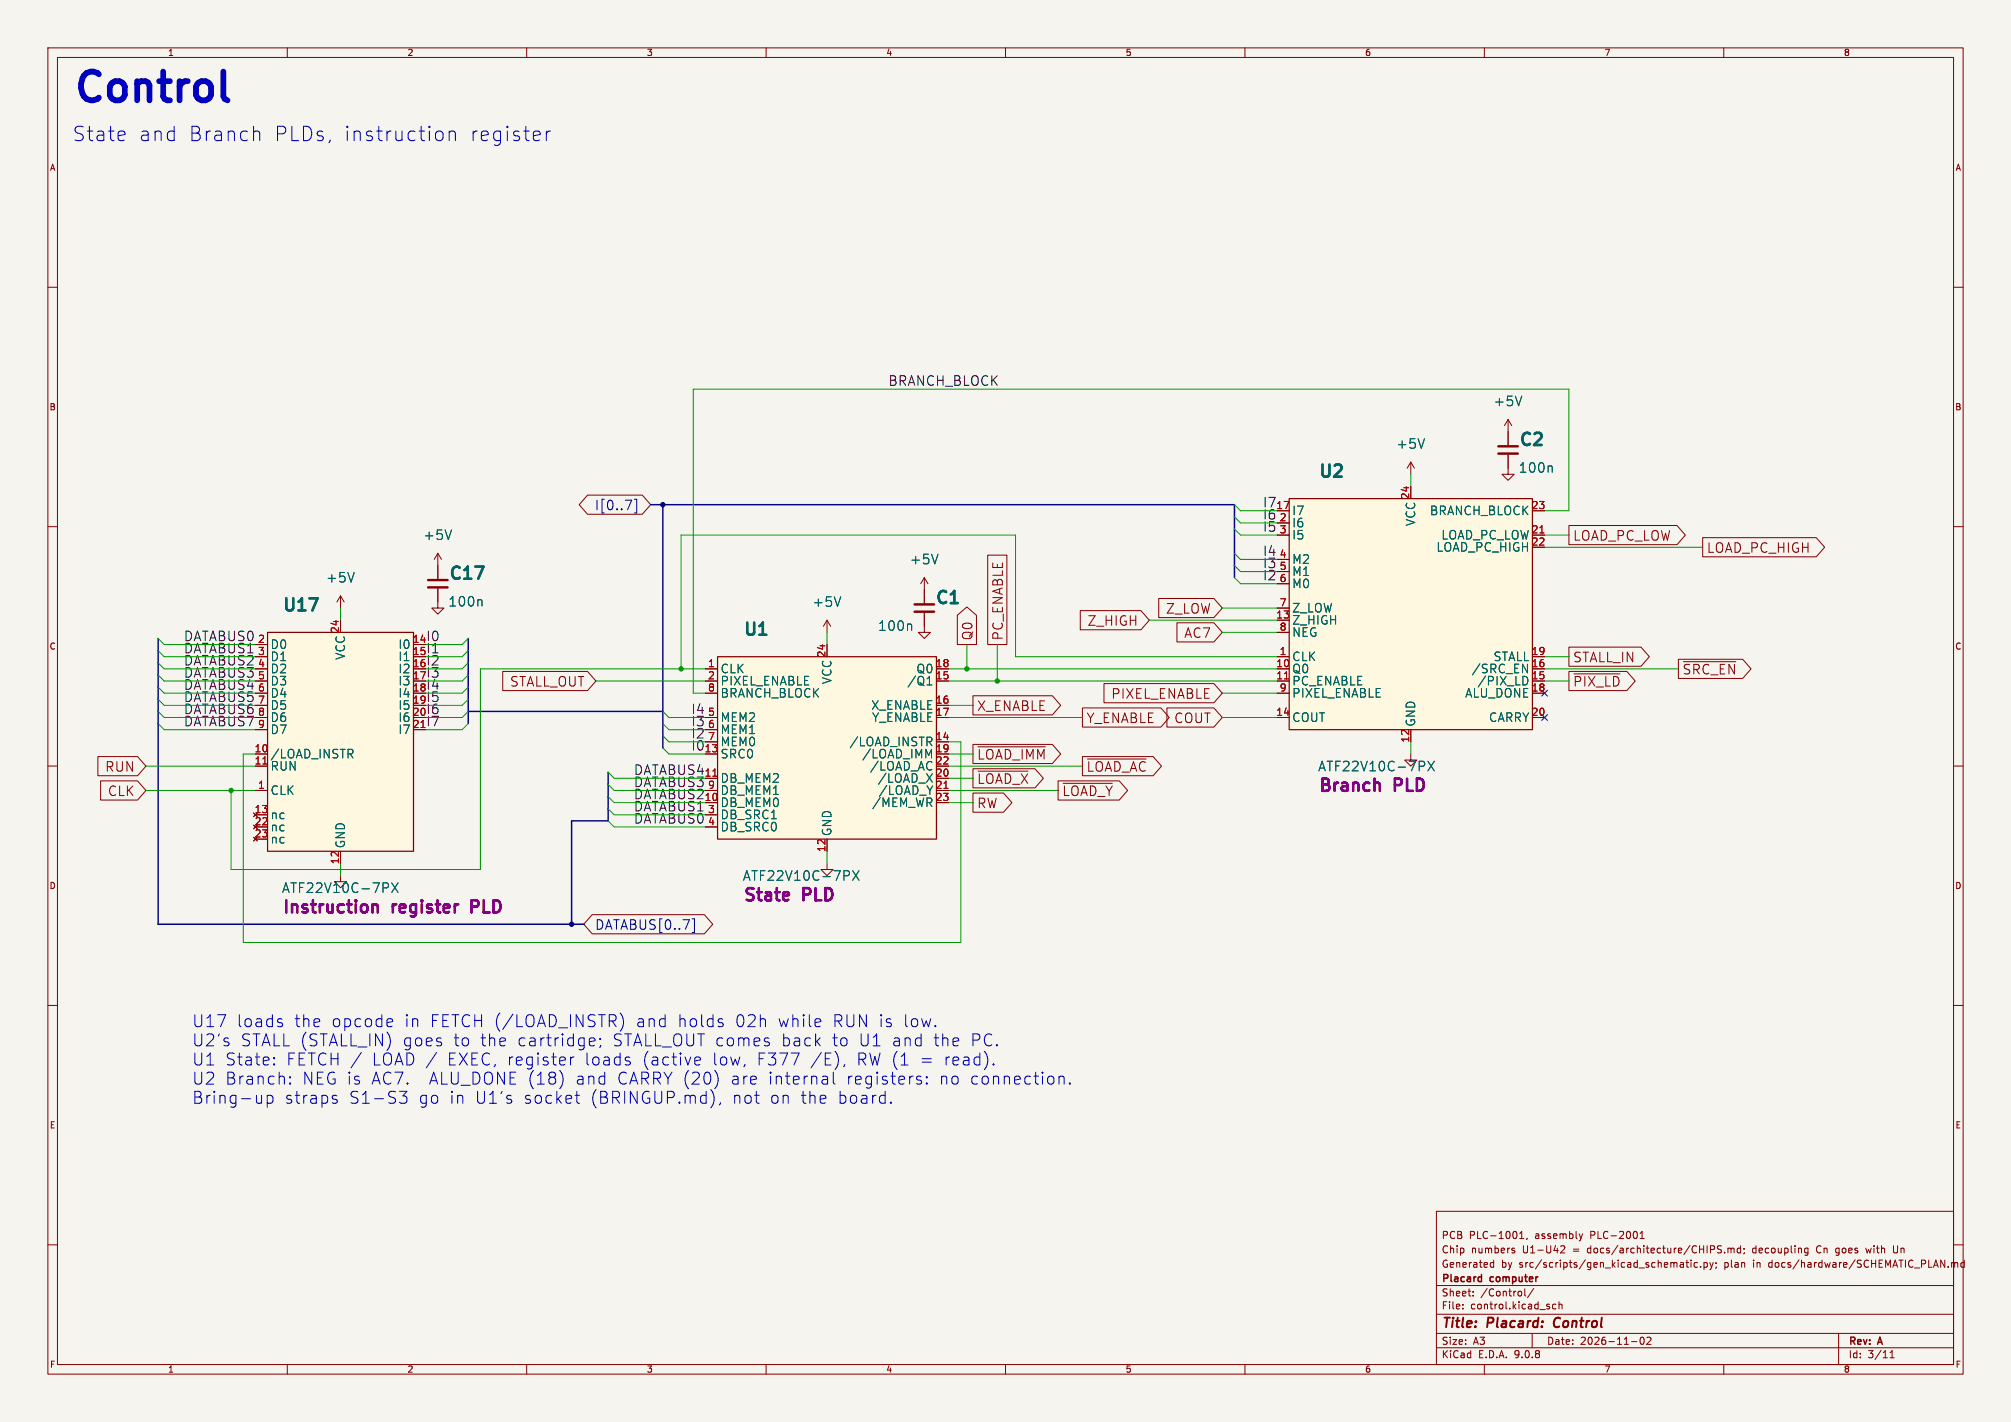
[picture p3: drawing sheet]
<svg xmlns="http://www.w3.org/2000/svg" width="420mm" height="297mm" viewBox="0 0 420 297" stroke-linecap="round" stroke-linejoin="round" font-family="sans-serif">
<path d="M0 0h420v297h-420z" fill="#f5f4ef" stroke="#f5f4ef" stroke-width=".21"/>
<g fill="none" stroke="#840000" stroke-width=".21">
<path d="M10 10h400v277h-400zM12 12h396v273h-396zM60 10v2M110 10v2M160 10v2M210 10v2M260 10v2M310 10v2M360 10v2M10 60h2M408 60h2M294.6 96.5l-.7 1.3"/>
<path d="M294.6 96.5l.8 1.3M294.6 96.5v2.6M315 95v4.1h1.2l-1.2 1.2-1.3-1.2h1.3M315 87.6l-.8 1.3M315 87.6l.7 1.3M315 87.6v5.4M10 110h2M408 110h2M10 160h2M408 160h2M172.7 180.3v1.3h1.3l-1.3 1.3-1.3-1.3h1.3M10 210h2"/>
<path d="M408 210h2M300 253h108v32h-108zM317.4 258.7h.8M317.4 257.6l.4-.4v1.5M318.9 258.6l-.1 .3M329.8 257.7l.4 1M330.2 258.7l-.2 .3M330.5 257.7l-.3 1M342.5 258.7h.9M342.5 257.6l.4-.4v1.5M10 260h2M300 278.5h108"/>
<path d="M300 274.5h108M300 268.5h108M305.5 273.2v.2M305.5 272.5v.1M307.7 270.5v.2M307.7 269.8v.1M311.4 264.6h.5M311.4 263.8h.5M311.9 263.2v1.5M315.9 261.2l.4 .1 .1 .2-.2 .2h-.3M315.9 260.7l.4 .1M318.4 269.2v1.3l.3 .2"/>
<path d="M320 278.5v3M320.3 269.1l-1.3 1.9M324.9 272.5l-.4-.1-.3 .3 .2 .6h.5M325.6 272.5l.2-.1 .4 .1v.9M325.6 271.9v1.5M325.9 260.3l.6-.1 .3 .4-.9 1.1h.9M342.7 279.4l.2-.1a.8 .8 0 0 1 .5 .7 .8 .8 0 0 1-.5 .8l-.2-.2-.2-.4zM343.9 279.4l.6-.1 .3 .4-.9 1.1h.9M351.1 263.7h.3l.2 .2v.8M351.6 264.6l-.5 .1M351.6 264l-.5 .1M352.1 263.7h.6"/>
<path d="M352.3 263.2v1.3l.4 .2M353.2 263.2v.1M353.2 263.7v1M354.5 263.8l-.4-.1-.3 .3 .1 .6h.6M355.2 264.5v.2M355.9 263.8l.4-.1 .3 .3-.2 .6h-.5M355.9 263.7v1.5M357.1 263.7l.3 1M357.4 264.7l-.3 .5M357.8 263.7l-.4 1M358.4 263.8v.1M358.4 264.6l-.1 .3"/>
<path d="M358.9 260.2l.6 .1M359.2 261l.3 .3-.3 .4M360.2 261.5v.2M360.9 260.8l.4-.1 .2 .2M360.9 260.7v1M361.5 260.9l.2-.2 .4 .1 .1 .9M361.5 260.9v.8M363.5 260.8l-.4-.1-.3 .3 .1 .6h.6M363.5 260.2v1.5M364.2 260.8v.1M364.3 261.6l-.1 .3M377 261.6h.6"/>
<path d="M377 260.8h.6M377.6 260.7v1.2l-.2 .2-.3 .1M383.4 260.8v.7M384 278.5v6.5M389.7 260.7l.2 1M395.4 260.2v1.2l.2 .2 .4 .1M407.6 263.8l.4-.1 .2 .2M407.6 263.7v1M408 260h2M408.2 263.9l.2-.2 .4 .1 .1 .9M408.2 263.9v.8M410.2 263.8l-.4-.1-.3 .3 .2 .6h.5"/>
<path d="M410.2 263.2v1.5M60 285v2M110 285v2M160 285v2M210 285v2M260 285v2M300 281.5h108M310 285v2M340.7 280.2h1.2M360 285v2M394.7 283.6h.9M394.7 282.5l.5-.4v1.5"/>
</g>
<path d="M324.8 275.5l-.3 .8 .3 .8" fill="none" stroke="#840000" stroke-width=".4"/>
<path d="M309 266.7l.4 .1M309.4 266.2v1.5M309.4 267.6l-.4 .1" fill="none" stroke="#840000" stroke-width=".3"/>
<path d="M312.9 93.2h4.1M312.9 94.7h4.1" fill="none" stroke="#840000" stroke-width=".51"/>
<path d="M324.1 97.4l.1 1.2" fill="none" stroke="#006464" stroke-width=".21"/>
<path d="M149.9 137.2h45.7v38.1h-45.7z" fill="#fff8e1"/>
<path d="M149.9 137.2h45.7v38.1h-45.7z" fill="none" stroke="#840000" stroke-width=".25"/>
<path d="M147.3 139.7h2.6M147.3 142.2h2.6M147.3 144.8h2.6M147.3 149.9h2.6M147.3 152.4h2.6M147.3 154.9h2.6M294.6 157.5v1.3h1.3l-1.3 1.2-1.2-1.2h1.2M147.3 162.6h2.6M147.3 165.1h2.6M147.3 170.2h2.6M147.3 172.7h2.6M195.6 165.1h2.5" fill="none" stroke="#840000" stroke-width=".21"/>
<path d="M148.9 162.1h.8M197.1 164.7h.9" fill="none" stroke="#a90000" stroke-width=".21"/>
<path d="M193.6 143.1h1M194 154.9l.6 .9M194.1 141.3v1.8M194.5 154.1v.6M178.1 181.9l1.3 2M179.4 181.9l-1.3 2" fill="none" stroke="#006464" stroke-width=".21"/>
<path d="M164.6 186.5l.2 .4-1.2 .3" fill="none" stroke="#840084" stroke-width=".51"/>
<path d="M269.2 104.1h50.8v48.3h-50.8z" fill="#fff8e1"/>
<path d="M269.2 104.1h50.8v48.3h-50.8z" fill="none" stroke="#840000" stroke-width=".25"/>
<g fill="none" stroke="#840000" stroke-width=".21">
<path d="M266.7 109.2h2.5M266.7 111.8h2.5M266.7 116.8h2.5M266.7 119.4h2.5M320 111.8h2.6M172.7 129.5l-.7 1.3M172.7 129.5l.8 1.3M172.7 129.5v2.6M193 128v4.1h1.3l-1.3 1.3-1.2-1.3h1.2M193 120.7l-.7 1.2M193 120.7l.8 1.2M193 120.7v5.3"/>
<path d="M266.7 121.9h2.5M266.7 127h2.5M266.7 132.1h2.5M266.7 137.2h2.5M266.7 142.2h2.5M266.7 144.8h2.5"/>
</g>
<path d="M321.6 111.3h.9M268.3 141.8h.8" fill="none" stroke="#a90000" stroke-width=".21"/>
<path d="M190.3 130.4l.1 1.3M318 138.7l1 1.8v-1.8M298.2 159l1.3 2M299.5 159l-1.3 2M318.7 141.4a1.02 1.02 0 0 1-.2 1.7" fill="none" stroke="#006464" stroke-width=".21"/>
<path d="M191 126.2h4.1M191 127.8h4.1" fill="none" stroke="#840000" stroke-width=".51"/>
<path d="M55.9 132.1h30.5v45.7h-30.5z" fill="#fff8e1"/>
<path d="M55.9 132.1h30.5v45.7h-30.5z" fill="none" stroke="#840000" stroke-width=".25"/>
<g fill="none" stroke="#840000" stroke-width=".21">
<path d="M315 90.2v2.8M315 95v2.8M91.4 115.6l-.7 1.2M91.4 115.6l.8 1.2M91.4 115.6v5.3M122.7 103.4h11.4l1.8 2-1.8 2h-11.4l-1.7-2zM206.3 115.9h4v18.7h-4zM266.7 109.2h2.5M266.7 111.8h2.5M266.7 116.8h2.5M266.7 119.4h2.5M320 111.8h2.6"/>
<path d="M327.7 109.8h22.5l1.8 2-1.8 2h-22.5zM355.6 112.3h23.7l1.8 2-1.8 2h-23.7zM53.3 134.6h2.6M53.3 137.2h2.6M53.3 139.7h2.6M71.1 124.5l-.7 1.2M71.1 124.5l.8 1.2M71.1 124.5v2.5M91.4 122.9v4.1h1.3l-1.3 1.3-1.2-1.3h1.2M147.3 139.7h2.6M193 123.2v2.8M193 128v2.8"/>
<path d="M199.9 128.5l2-1.7 2 1.7v6.1h-4zM225.6 127.5h12.7l1.7 2-1.7 2h-12.7zM242 125h11.5l1.8 2-1.8 2h-11.5zM245.8 130.1h7.7l1.8 2-1.8 2h-7.7zM266.7 137.2h2.5M266.7 121.9h2.5M266.7 127h2.5M266.7 132.1h2.5M327.7 135.2h15l1.8 2-1.8 2h-15zM350.5 137.7h13.5l1.7 2-1.7 2h-13.5zM351.6 138.2h10.9M20.4 158h8.3l1.8 2-1.8 2h-8.3z"/>
<path d="M53.3 142.2h2.6M53.3 144.8h2.6M53.3 147.3h2.6M53.3 149.9h2.6M53.3 152.4h2.6M86.4 152.4h2.5M105 140.2h17.7l1.8 2-1.8 2h-17.7zM147.3 142.2h2.6M147.3 144.8h2.6M147.3 149.9h2.6M147.3 152.4h2.6M147.3 154.9h2.6"/>
<path d="M203.2 155.5h16.6l1.7 2-1.7 2h-16.6zM203.2 145.3h16.6l1.7 2-1.7 2h-16.6zM204.3 156h14M226.1 158h14.7l1.8 2-1.8 2h-14.7zM226.1 147.9h16.3l1.8 2-1.8 2h-16.3zM227.1 158.5h12.3M230.6 142.8h22.9l1.8 2-1.8 2h-22.9zM243.7 147.9h9.8l1.8 2-1.8 2h-9.8zM266.7 142.2h2.5M266.7 144.8h2.5M327.7 140.2h12.1l1.7 2-1.7 2h-12.1zM328.7 140.7h9.6"/>
<path d="M21 163.1h7.7l1.8 2-1.8 2h-7.7zM53.3 160h2.6M53.3 165.1h2.6M147.3 165.1h2.6M147.3 162.6h2.6M147.3 170.2h2.6M147.3 172.7h2.6M195.6 165.1h2.5M203.2 165.6h6.4l1.7 2-1.7 2h-6.4zM203.2 160.6h13l1.7 2-1.7 2h-13zM204.3 161.1h10.4M221 163.1h12.7l1.8 2-1.8 2h-12.7z"/>
<path d="M222 163.6h10.3M71.1 182.9v1.3h1.3l-1.3 1.2-1.3-1.2h1.3M123.7 191h23.4l1.8 2-1.8 2h-23.4l-1.8-2z"/>
</g>
<g fill="none" stroke="#006464" stroke-width=".21">
<path d="M324.1 97.4l.1 1.2M100.6 125.3l.1 1.3M190.3 130.4l.1 1.3M318 138.7l1 1.8v-1.8M73.1 157.4l.6 .9M73.5 156.6l.2 .2-.2 .6M193.6 143.1h1M194 154.9l.6 .9M194.1 141.3v1.8M194.5 154.1v.6M298.2 159l1.3 2M299.5 159l-1.3 2"/>
<path d="M318.7 141.4a1.02 1.02 0 0 1-.2 1.7M81.8 184.4l1.3 2M83.1 184.4l-1.3 2M178.1 181.9l1.3 2M179.4 181.9l-1.3 2"/>
</g>
<path d="M321.6 111.3h.9M54.9 159.6h.9M87.9 152h.9M268.3 141.8h.8M148.9 162.1h.8M197.1 164.7h.9" fill="none" stroke="#a90000" stroke-width=".21"/>
<path d="M64.6 125h1.7l-1.1 2.5" fill="none" stroke="#006464" stroke-width=".51"/>
<path d="M77.9 189l.3-.1 .6 .1 .1 1.6M164.6 186.5l.2 .4-1.2 .3" fill="none" stroke="#840084" stroke-width=".51"/>
<path d="M89.4 121.2h4.1M89.4 122.7h4.1" fill="none" stroke="#840000" stroke-width=".51"/>
<path d="M132.5 104.3h.5v2.8h-.5M322 149.3l1.2 1.2M322 144.2l1.2 1.2M323.2 149.3l-1.2 1.2M323.2 144.2l-1.2 1.2M144.6 191.9h.4v2.9h-.4" fill="none" stroke="#000084" stroke-width=".21"/>
<path d="M135.9 105.4h121.9v15.3M138.4 105.4v50.8M33 133.4v59.6h88.9M97.8 133.4v17.7M97.8 148.6h40.6M127 161.3v10.2h-7.6v21.5" fill="none" stroke="#000084" stroke-width=".3"/>
<g fill="none" stroke="#009600" stroke-width=".21">
<path d="M294.6 99.1v2.5M257.8 110.5l1.3 1.3h7.6M257.8 115.6l1.3 1.2h7.6M257.8 108l1.3 1.2h7.6M257.8 105.4l1.3 1.3h7.6M257.8 118.1l1.3 1.3h7.6M322.6 111.8h5.1M322.6 106.7h5.1v-25.4h-182.9v63.5h2.5M322.6 114.3h33M33 138.4l1.3 1.3h19M33 135.9l1.3 1.3h19M33 133.4l1.3 1.2h19"/>
<path d="M71.1 127v2.5M97.8 138.4l-1.3 1.3h-7.6M97.8 135.9l-1.3 1.3h-7.6M97.8 133.4l-1.3 1.2h-7.6M147.3 139.7h-47v41.9h-52v-16.5M172.7 132.1v2.5M198.1 139.7h68.6M201.9 134.6v5.1M208.3 134.6v7.6M240 129.5h26.7M255.3 132.1h11.4M255.3 127h11.4"/>
<path d="M257.8 120.7l1.3 1.2h7.6M266.7 137.2h-54.6v-25.4h-69.9v27.9M322.6 139.7h27.9M322.6 137.2h5.1M33 148.6l1.3 1.3h19M33 141l1.3 1.2h19M33 146.1l1.3 1.2h19M33 143.5l1.3 1.3h19M33 151.1l1.3 1.3h19M97.8 148.6l-1.3 1.3h-7.6M97.8 141l-1.3 1.2h-7.6M97.8 146.1l-1.3 1.2h-7.6"/>
<path d="M97.8 143.5l-1.3 1.3h-7.6M97.8 151.1l-1.3 1.3h-7.6M124.5 142.2h22.8M138.4 153.7l1.3 1.2h7.6M138.4 156.2l1.3 1.3h7.6M138.4 148.6l1.3 1.3h7.6M138.4 151.1l1.3 1.3h7.6M198.1 154.9h2.6v42h-149.9v-39.4h2.5M198.1 157.5h5.1M198.1 149.9h28M198.1 142.2h68.6M198.1 147.3h5.1"/>
<path d="M255.3 149.9h11.4M255.3 144.8h11.4M294.6 154.9v2.6M322.6 142.2h5.1M30.5 165.1h22.8M30.5 160h22.8M127 161.3l1.3 1.3h19M127 166.4l1.3 1.2h19M127 163.8l1.3 1.3h19M127 168.9l1.3 1.3h19M127 171.5l1.3 1.2h19M172.7 177.8v2.5"/>
<path d="M198.1 162.6h5.1M198.1 167.6h5.1M198.1 165.1h22.9M198.1 160h28M71.1 180.3v2.6"/>
</g>
<g fill="none" stroke="#0000c2" stroke-width=".21">
<path d="M26 27.5l.1 .6-1.4 .3M53.4 27.4h.4l.4 .4v1.6M91.2 27.5a.81 .81 0 0 1 1.3 .4v.9a.81 .81 0 0 1-1.3 .4M93.8 27.7a.75 .75 0 0 1 1.3 .1v1.6M93.8 27.4v2M112.7 27.5l.1 .6-1.4 .3M114.1 27.4v2M115 27.4a.77 .77 0 0 0-.9 .5M58.3 213.6l.6 .1 .1 .4-.3 .3h-.5M58.3 212.8l.6 .1M75.5 219.8l-2.2 3.2M81.2 212.8l.7 .1 .1 .5-1.2 .2"/>
<path d="M81.9 214.3l-.7 .1M91.2 219.8l-2.2 3.2M123.1 217.6l1.2-.2-.2-.5-.7-.1-.3 .3 .1 1.2 .2 .1 .7-.1M125.3 216.9l.2 .1-.2 .1M125.3 216.9l-.1 .1 .1 .1M125.3 216.9v.2M125.5 218.3l-.3 .5M129.5 211.6a2.9 2.9 0 0 1 .1 3.7M150.3 212.8l.6 .1M150.3 213.6l.6 .1 .2 .4-.4 .3h-.5M159.7 212.9l.2 1.5M160 217.6l.6 .1 .1 .4-.4 .3h-.4"/>
<path d="M160 216.8l.6 .1M166.9 219.9l-1.1 2.5M170.6 212.8l.7 .1 .1 .5-1.2 .2M170.6 217.5l.7 .9M171.3 214.3l-.7 .1M171.3 216.8l-1 .9M195.3 214.2l.2 .1-.2 .1M195.3 214.2l-.1 .1 .1 .1M195.3 214.2v.2M200.1 216.9l.1 .5-1.2 .2M54.6 228.8v1.6M54.6 230.2l-.3 .2h-.4"/>
<path d="M55.8 228.9l.7-.1 .5 .4v.8l-.2 .3-.3 .1-.7-.1M55.8 228.8v2.5M57.2 222.2l.2 .1-.2 .1M57.2 222.2l-.1 .1 .1 .1M57.2 220.9v.2M57.2 222.2v.2M57.2 220.9l.2 .1-.2 .1M57.2 220.9l-.1 .1 .1 .1M60.6 226.2l.1 .1-.1 .1M60.6 226.2l-.1 .1 .1 .1M60.6 224.9v.2M60.6 226.2v.2"/>
<path d="M60.6 224.9l.1 .1-.1 .1M60.6 224.9l-.1 .1 .1 .1M69.7 229.6l.6 .1 .2 .4-.4 .3h-.5M69.7 228.8l.6 .1M85 227.9l-.9 1a.68 .68 0 0 1 .9 .5v.6l-.3 .3-.9 .1-.4-.2M106.8 229.7l.1 .3-.1 .3M117.5 224.7a2.98 2.98 0 0 1-.5 2.6M119.1 220.8v1.6M119.9 220.8a.64 .64 0 0 0-.8 .4M120.1 228.8h1M120.5 227.9v2.2l.1 .2 .5 .1M130.9 220.8l.6 .1"/>
<path d="M130.9 221.6l.6 .1 .1 .4-.3 .3h-.5M145.1 221.6l1.2-.2-.1-.5-.7-.1-.4 .3 .1 1.2 .3 .1 .7-.1M149 228.7a2.98 2.98 0 0 1-.4 2.6M149.7 224.3a2.92 2.92 0 0 1-.4 3.1M150.5 230.3l-.3 .5M155.6 222.3l-.3 .5M157.6 228.8h1M158.3 230.4h.3M172 224.8l.7 .1 .1 1.5M172.8 226.3l-.8 .1M172.8 225.4l-.8 .1M174 223.9v2.2l.4 .3"/>
<path d="M174.9 220.3a2.99 2.99 0 0 1 0 2.4M176.4 222.3l-.2 .5M186.1 230.2l.1 .1-.1 .1M186.1 230.2l-.2 .1 .2 .1M186.1 230.2v.2M188.2 222.4h1.4M192.4 224.9l-.6-.1-.4 .3 .1 .4 .9 .2 .1 .3-.1 .3-.3 .1-.7-.1M192.6 221.1h1.9M192.6 221.8h1.9M193.6 226.2l.1 .1-.1 .1M193.6 226.2l-.2 .1 .2 .1M193.6 224.9v.2"/>
<path d="M193.6 226.2v.2M193.6 224.9l.1 .1-.1 .1M193.6 224.9l-.2 .1 .2 .1M206.2 220.7l.1 .5-.1 1.1M207.5 222.2l.1 .1-.1 .1M207.5 222.2l-.1 .1 .1 .1M207.5 222.2v.2M221.2 225a.62 .62 0 0 1 1 .1v1.3M221.2 224.8v1.6M223.4 226.2l.2 .1-.2 .1M223.4 226.2l-.1 .1 .1 .1M223.4 226.2v.2"/>
</g>
<path d="M46.9 20.7l.6 .3" fill="none" stroke="#0000c2" stroke-width="1.2"/>
<g fill="#009600" stroke="#009600" stroke-width=".21">
<circle cx="48.3" cy="165.1" r=".46"/>
<circle cx="201.9" cy="139.7" r=".46"/>
<circle cx="142.2" cy="139.7" r=".46"/>
<circle cx="208.3" cy="142.2" r=".46"/>
</g>
<g fill="#000084" stroke="#000084" stroke-width=".21">
<circle cx="138.4" cy="105.4" r=".46"/>
<circle cx="119.4" cy="193" r=".46"/>
</g>
<text font-size="8.4" fill="#0000c2" x="15" y="21.8">Control</text>
<g font-size="4.2" fill="#0000c2">
<text x="15" y="29.8">State</text>
<text x="28.7" y="29.8">and</text>
<text x="39" y="29.8">Branch</text>
<text x="56.7" y="29.8">PLDs,</text>
<text x="71.1" y="29.8">instruction</text>
<text x="97.3" y="29.8">register</text>
</g>
<g font-size="3.5" fill="#006464">
<text x="317" y="93.8">C2</text>
<text x="275.1" y="100.4">U2</text>
<text x="93.4" y="121.8">C17</text>
<text x="58.7" y="128.4">U17</text>
<text x="195" y="126.8">C1</text>
<text x="154.9" y="133.5">U1</text>
</g>
<g font-size="3.5" fill="#840084">
<text x="275.1" y="166.1">Branch</text>
<text x="291.2" y="166.1">PLD</text>
<text x="58.7" y="191.5">Instruction</text>
<text x="81.9" y="191.5">register</text>
<text x="99.4" y="191.5">PLD</text>
<text x="154.9" y="188.9">State</text>
<text x="167.7" y="188.9">PLD</text>
</g>
<g font-size="3.5" fill="#0000c2">
<text x="40" y="214.8">U17</text>
<text x="49.2" y="214.8">loads</text>
<text x="61.2" y="214.8">the</text>
<text x="68.9" y="214.8">opcode</text>
<text x="84.1" y="214.8">in</text>
<text x="89.4" y="214.8">FETCH (/LOAD_INSTR)</text>
<text x="132.3" y="214.8">and</text>
<text x="141" y="214.8">holds</text>
<text x="152.9" y="214.8">02h</text>
<text x="161.8" y="214.8">while</text>
<text x="173.2" y="214.8">RUN is</text>
<text x="187.9" y="214.8">low.</text>
<text x="40" y="218.7">U2's</text>
<text x="50.1" y="218.7">STALL (STALL_IN)</text>
<text x="83.8" y="218.7">goes</text>
<text x="94.4" y="218.7">to</text>
<text x="99.9" y="218.7">the</text>
<text x="107.6" y="218.7">cartridge;</text>
<text x="127.4" y="218.7">STALL_OUT comes</text>
<text x="162.6" y="218.7">back</text>
<text x="173.1" y="218.7">to</text>
<text x="178.7" y="218.7">U1 and</text>
<text x="194.2" y="218.7">the</text>
<text x="201.9" y="218.7">PC.</text>
<text x="40" y="222.7">U1 State:</text>
<text x="40" y="226.7">U2 Branch:</text>
<text x="59.6" y="222.7">FETCH /</text>
<text x="62.9" y="226.7">NEG is</text>
<text x="77.2" y="226.7">AC7.</text>
<text x="77.3" y="222.7">LOAD /</text>
<text x="89.1" y="226.7">ALU_DONE (18)</text>
<text x="93" y="222.7">EXEC, register</text>
<text x="119.7" y="226.7">and</text>
<text x="121.6" y="222.7">loads</text>
<text x="128.3" y="226.7">CARRY (20)</text>
<text x="133.5" y="222.7">(active</text>
<text x="148.1" y="222.7">low,</text>
<text x="151.9" y="226.7">are</text>
<text x="157.4" y="222.7">F377</text>
<text x="159.7" y="226.7">internal</text>
<text x="168.5" y="222.7">/E),</text>
<text x="176" y="226.7">registers:</text>
<text x="178.1" y="222.7">RW (1</text>
<text x="195.4" y="226.7">no</text>
<text x="196.2" y="222.7">read).</text>
<text x="201.7" y="226.7">connection.</text>
<text x="40" y="230.7">Bring-up</text>
<text x="59.2" y="230.7">straps</text>
<text x="72.7" y="230.7">S1-S3</text>
<text x="87.1" y="230.7">go</text>
<text x="93.5" y="230.7">in</text>
<text x="98.8" y="230.7">U1's</text>
<text x="108.9" y="230.7">socket</text>
<text x="122.8" y="230.7">(BRINGUP.md),</text>
<text x="152.4" y="230.7">not</text>
<text x="160.2" y="230.7">on</text>
<text x="166.6" y="230.7">the</text>
<text x="174.3" y="230.7">board.</text>
</g>
<g font-size="2.8" fill="#0f0f0f">
<text x="185.4" y="80.7">BRANCH_BLOCK</text>
<text x="263.8" y="106.1">I7</text>
<text x="263.8" y="108.7">I6</text>
<text x="263.8" y="111.2">I5</text>
<text x="263.8" y="116.3">I4</text>
<text x="263.8" y="118.8">I3</text>
<text x="263.8" y="121.4">I2</text>
<text x="38.4" y="136.6">DATABUS1</text>
<text x="38.4" y="134.1">DATABUS0</text>
<text x="88.9" y="134.1">I0</text>
<text x="38.4" y="141.7">DATABUS3</text>
<text x="38.4" y="139.2">DATABUS2</text>
<text x="88.9" y="139.2">I2</text>
<text x="88.9" y="141.7">I3</text>
<text x="38.4" y="146.8">DATABUS5</text>
<text x="38.4" y="149.3">DATABUS6</text>
<text x="38.4" y="144.2">DATABUS4</text>
<text x="88.9" y="146.8">I5</text>
<text x="88.9" y="144.2">I4</text>
<text x="88.9" y="149.3">I6</text>
<text x="144.4" y="149.3">I4</text>
<text x="38.4" y="151.9">DATABUS7</text>
<text x="88.9" y="151.9">I7</text>
<text x="144.4" y="151.9">I3</text>
<text x="144.4" y="154.4">I2</text>
<text x="144.4" y="156.9">I0</text>
<text x="132.4" y="162">DATABUS4</text>
<text x="132.4" y="164.6">DATABUS3</text>
<text x="132.4" y="167.1">DATABUS2</text>
<text x="132.4" y="169.6">DATABUS1</text>
<text x="132.4" y="172.2">DATABUS0</text>
</g>
<g font-size="2.8" fill="#006464">
<text x="311.9" y="85">+5V</text>
<text x="291.6" y="93.9">+5V</text>
<text x="317.1" y="98.9">100n</text>
<text x="88.4" y="113">+5V</text>
<text x="190" y="118.1">+5V</text>
<text x="68" y="121.9">+5V</text>
<text x="93.6" y="126.9">100n</text>
<text x="169.6" y="127">+5V</text>
<text x="183.3" y="132">100n</text>
<text x="275.2" y="161.3">ATF22V10C-7PX</text>
<text x="155.1" y="184.2">ATF22V10C-7PX</text>
<text x="58.8" y="186.7">ATF22V10C-7PX</text>
</g>
<g font-size="2.8" fill="#000084">
<text x="124.2" y="106.8">I[0..7]</text>
<text x="124.2" y="194.4">DATABUS[0..7]</text>
</g>
<g font-size="2.8" fill="#840000">
<text x="328.4" y="113.1">LOAD_PC_LOW</text>
<text x="356.4" y="115.7">LOAD_PC_HIGH</text>
<text x="227.2" y="130.9">Z_HIGH</text>
<text x="243.5" y="128.4">Z_LOW</text>
<text x="203.3" y="133.9" transform="rotate(-90 203.3 133.9)">Q0</text>
<text x="209.7" y="133.9" transform="rotate(-90 209.7 133.9)">PC_ENABLE</text>
<text x="247.3" y="133.5">AC7</text>
<text x="106.5" y="143.6">STALL_OUT</text>
<text x="328.4" y="138.5">STALL_IN</text>
<text x="328.4" y="143.6">~{PIX_LD}</text>
<text x="351.3" y="141.1">~{SRC_EN}</text>
<text x="203.9" y="148.7">X_ENABLE</text>
<text x="232.1" y="146.2">PIXEL_ENABLE</text>
<text x="226.8" y="151.2">Y_ENABLE</text>
<text x="245.2" y="151.2">COUT</text>
<text x="22" y="161.4">RUN</text>
<text x="203.9" y="158.9">~{LOAD_IMM}</text>
<text x="226.8" y="161.4">~{LOAD_AC}</text>
<text x="22.6" y="166.5">CLK</text>
<text x="203.9" y="163.9">~{LOAD_X}</text>
<text x="221.7" y="166.5">~{LOAD_Y}</text>
<text x="203.9" y="169">RW</text>
<text x="301" y="277.9">Title:</text>
<text x="310.6" y="277.9">Placard:</text>
<text x="325.4" y="277.9">Control</text>
</g>
<text font-size="2.8" fill="#a90000" x="88.9" y="136.6">I1</text>
<g font-size="2.5" fill="#006464">
<text x="269.7" y="107.8">I7</text>
<text x="298.6" y="107.8">BRANCH_BLOCK</text>
<text x="269.7" y="110.3">I6</text>
<text x="269.7" y="112.9">I5</text>
<text x="295.8" y="109.9" transform="rotate(-90 295.8 109.9)">VCC</text>
<text x="301" y="112.9">LOAD_PC_LOW</text>
<text x="269.7" y="118">M2</text>
<text x="300" y="115.4">LOAD_PC_HIGH</text>
<text x="269.7" y="120.5">M1</text>
<text x="269.7" y="123">M0</text>
<text x="269.7" y="128.1">Z_LOW</text>
<text x="269.7" y="130.7">Z_HIGH</text>
<text x="56.4" y="135.7">D0</text>
<text x="72.2" y="137.8" transform="rotate(-90 72.2 137.8)">VCC</text>
<text x="83.2" y="135.7">I0</text>
<text x="269.7" y="133.2">NEG</text>
<text x="56.4" y="138.3">D1</text>
<text x="56.4" y="140.8">D2</text>
<text x="56.4" y="143.4">D3</text>
<text x="83.2" y="138.3">I1</text>
<text x="83.2" y="140.8">I2</text>
<text x="83.2" y="143.4">I3</text>
<text x="150.4" y="140.8">CLK</text>
<text x="150.4" y="143.4">PIXEL_ENABLE</text>
<text x="173.8" y="142.9" transform="rotate(-90 173.8 142.9)">VCC</text>
<text x="189.5" y="143.4">/Q1</text>
<text x="191.4" y="140.8">Q0</text>
<text x="269.7" y="138.3">CLK</text>
<text x="269.7" y="140.8">Q0</text>
<text x="269.7" y="143.4">PC_ENABLE</text>
<text x="307.3" y="140.8">/SRC_EN</text>
<text x="308.5" y="143.4">/PIX_LD</text>
<text x="311.9" y="138.3">STALL</text>
<text x="56.4" y="145.9">D4</text>
<text x="56.4" y="148.4">D5</text>
<text x="83.2" y="145.9">I4</text>
<text x="83.2" y="148.4">I5</text>
<text x="150.4" y="145.9">BRANCH_BLOCK</text>
<text x="181.9" y="148.4">X_ENABLE</text>
<text x="269.7" y="145.9">PIXEL_ENABLE</text>
<text x="306" y="145.9">ALU_DONE</text>
<text x="56.4" y="151">D6</text>
<text x="56.4" y="153.5">D7</text>
<text x="83.2" y="151">I6</text>
<text x="83.2" y="153.5">I7</text>
<text x="150.4" y="151">MEM2</text>
<text x="150.4" y="153.5">MEM1</text>
<text x="182.1" y="151">Y_ENABLE</text>
<text x="269.7" y="151">COUT</text>
<text x="295.8" y="151.9" transform="rotate(-90 295.8 151.9)">GND</text>
<text x="310.9" y="151">CARRY</text>
<text x="56.4" y="158.6">/LOAD_INSTR</text>
<text x="56.4" y="161.1">RUN</text>
<text x="150.4" y="156.1">MEM0</text>
<text x="150.4" y="158.6">SRC0</text>
<text x="177.4" y="156.1">/LOAD_INSTR</text>
<text x="180.1" y="158.6">/LOAD_IMM</text>
<text x="181.7" y="161.1">/LOAD_AC</text>
<text x="56.4" y="166.2">CLK</text>
<text x="150.4" y="163.7">DB_MEM2</text>
<text x="150.4" y="166.2">DB_MEM1</text>
<text x="183.3" y="163.7">/LOAD_X</text>
<text x="183.5" y="166.2">/LOAD_Y</text>
<text x="56.4" y="171.3">nc</text>
<text x="56.4" y="173.8">nc</text>
<text x="150.4" y="168.8">DB_MEM0</text>
<text x="150.4" y="171.3">DB_SRC1</text>
<text x="150.4" y="173.8">DB_SRC0</text>
<text x="182.1" y="168.8">/MEM_WR</text>
<text x="56.4" y="176.4">nc</text>
<text x="72.2" y="177.3" transform="rotate(-90 72.2 177.3)">GND</text>
<text x="173.8" y="174.8" transform="rotate(-90 173.8 174.8)">GND</text>
</g>
<g font-size="2.1" fill="#a90000">
<text x="266.5" y="106.4">17</text>
<text x="294.4" y="104.4" transform="rotate(-90 294.4 104.4)">24</text>
<text x="319.8" y="106.4">23</text>
<text x="267.2" y="109">2</text>
<text x="267.2" y="111.5">3</text>
<text x="319.8" y="111.5">21</text>
<text x="267.2" y="116.6">4</text>
<text x="267.2" y="119.1">5</text>
<text x="319.8" y="114">22</text>
<text x="267.2" y="121.7">6</text>
<text x="266.5" y="129.3">13</text>
<text x="267.2" y="126.7">7</text>
<text x="267.2" y="131.8">8</text>
<text x="53.8" y="134.4">2</text>
<text x="53.8" y="136.9">3</text>
<text x="70.9" y="132.3" transform="rotate(-90 70.9 132.3)">24</text>
<text x="86.1" y="134.4">14</text>
<text x="86.1" y="136.9">15</text>
<text x="172.5" y="137.4" transform="rotate(-90 172.5 137.4)">24</text>
<text x="267.2" y="136.9">1</text>
<text x="319.8" y="136.9">19</text>
<text x="53.8" y="139.4">4</text>
<text x="53.8" y="142">5</text>
<text x="86.1" y="139.4">16</text>
<text x="86.1" y="142">17</text>
<text x="147.8" y="139.4">1</text>
<text x="147.8" y="142">2</text>
<text x="195.3" y="139.4">18</text>
<text x="195.3" y="142">15</text>
<text x="266.5" y="139.4">10</text>
<text x="266.5" y="142">11</text>
<text x="319.8" y="139.4">16</text>
<text x="319.8" y="142">15</text>
<text x="53.8" y="144.5">6</text>
<text x="53.8" y="147.1">7</text>
<text x="53.8" y="149.6">8</text>
<text x="86.1" y="144.5">18</text>
<text x="86.1" y="147.1">19</text>
<text x="86.1" y="149.6">20</text>
<text x="147.8" y="144.5">8</text>
<text x="147.8" y="149.6">5</text>
<text x="195.3" y="147.1">16</text>
<text x="195.3" y="149.6">17</text>
<text x="266.5" y="149.6">14</text>
<text x="267.2" y="144.5">9</text>
<text x="319.8" y="144.5">18</text>
<text x="319.8" y="149.6">20</text>
<text x="53.8" y="152.1">9</text>
<text x="86.1" y="152.1">21</text>
<text x="147.8" y="152.1">6</text>
<text x="147.8" y="154.7">7</text>
<text x="195.3" y="154.7">14</text>
<text x="294.4" y="155.2" transform="rotate(-90 294.4 155.2)">12</text>
<text x="53.1" y="157.2">10</text>
<text x="53.1" y="159.8">11</text>
<text x="147.1" y="157.2">13</text>
<text x="195.3" y="157.2">19</text>
<text x="195.3" y="159.8">22</text>
<text x="53.8" y="164.8">1</text>
<text x="147.1" y="162.3">11</text>
<text x="147.1" y="167.4">10</text>
<text x="147.8" y="164.8">9</text>
<text x="195.3" y="162.3">20</text>
<text x="195.3" y="164.8">21</text>
<text x="195.3" y="167.4">23</text>
<text x="53.1" y="169.9">13</text>
<text x="53.1" y="172.5">22</text>
<text x="147.8" y="169.9">3</text>
<text x="147.8" y="172.5">4</text>
<text x="53.1" y="175">23</text>
<text x="172.5" y="178" transform="rotate(-90 172.5 178)">12</text>
<text x="70.9" y="180.6" transform="rotate(-90 70.9 180.6)">12</text>
</g>
<g font-size="2.1" fill="#840000">
<text x="301" y="262">Chip</text>
<text x="301" y="259">PCB</text>
<text x="306.8" y="259">PLC-1001,</text>
<text x="307.2" y="262">numbers</text>
<text x="318" y="262">U1-U42</text>
<text x="320.6" y="259">assembly</text>
<text x="328.6" y="262">=</text>
<text x="331.8" y="262">docs/architecture/CHIPS.md;</text>
<text x="332.2" y="259">PLC-2001</text>
<text x="366.4" y="262">decoupling</text>
<text x="379.9" y="262">Cn</text>
<text x="384.1" y="262">goes</text>
<text x="390.6" y="262">with</text>
<text x="396.4" y="262">Un</text>
<text x="301" y="268.2">Placard</text>
<text x="301" y="265">Generated</text>
<text x="311.3" y="268.2">computer</text>
<text x="313.5" y="265">by</text>
<text x="317.3" y="265">src/scripts/gen_kicad_schematic.py;</text>
<text x="360.2" y="265">plan</text>
<text x="366.4" y="265">in</text>
<text x="369.8" y="265">docs/hardware/SCHEMATIC_PLAN.md</text>
<text x="301" y="273.7">File:</text>
<text x="301" y="271">Sheet:</text>
<text x="307.1" y="273.7">control.kicad_sch</text>
<text x="309.2" y="271">/Control/</text>
<text x="301" y="281.1">Size:</text>
<text x="307.6" y="281.1">A3</text>
<text x="323" y="281.1">Date:</text>
<text x="330" y="281.1">2026-11-02</text>
<text x="386" y="281.3">Rev:</text>
<text x="392.4" y="281.3">A</text>
<text x="301" y="283.9">KiCad</text>
<text x="308.7" y="283.9">E.D.A.</text>
<text x="316.3" y="283.9">9.0.8</text>
<text x="386" y="283.9">Id:</text>
<text x="390.1" y="283.9">3/11</text>
</g>
<g font-size="1.8" fill="#840000">
<text x="35" y="11.9">1</text>
<text x="85" y="11.9">2</text>
<text x="135" y="11.9">3</text>
<text x="185" y="11.9">4</text>
<text x="235" y="11.9">5</text>
<text x="285" y="11.9">6</text>
<text x="335" y="11.9">7</text>
<text x="385" y="11.9">8</text>
<text x="10.3" y="35.9">A</text>
<text x="408.3" y="35.9">A</text>
<text x="10.3" y="85.9">B</text>
<text x="408.2" y="85.9">B</text>
<text x="10.3" y="135.9">C</text>
<text x="408.2" y="135.9">C</text>
<text x="10.3" y="185.9">D</text>
<text x="408.2" y="185.9">D</text>
<text x="10.3" y="235.9">E</text>
<text x="408.3" y="235.9">E</text>
<text x="10.3" y="285.9">F</text>
<text x="35" y="286.9">1</text>
<text x="85" y="286.9">2</text>
<text x="135" y="286.9">3</text>
<text x="185" y="286.9">4</text>
<text x="235" y="286.9">5</text>
<text x="285" y="286.9">6</text>
<text x="335" y="286.9">7</text>
<text x="385" y="286.9">8</text>
<text x="408.3" y="285.9">F</text>
</g>
</svg>
